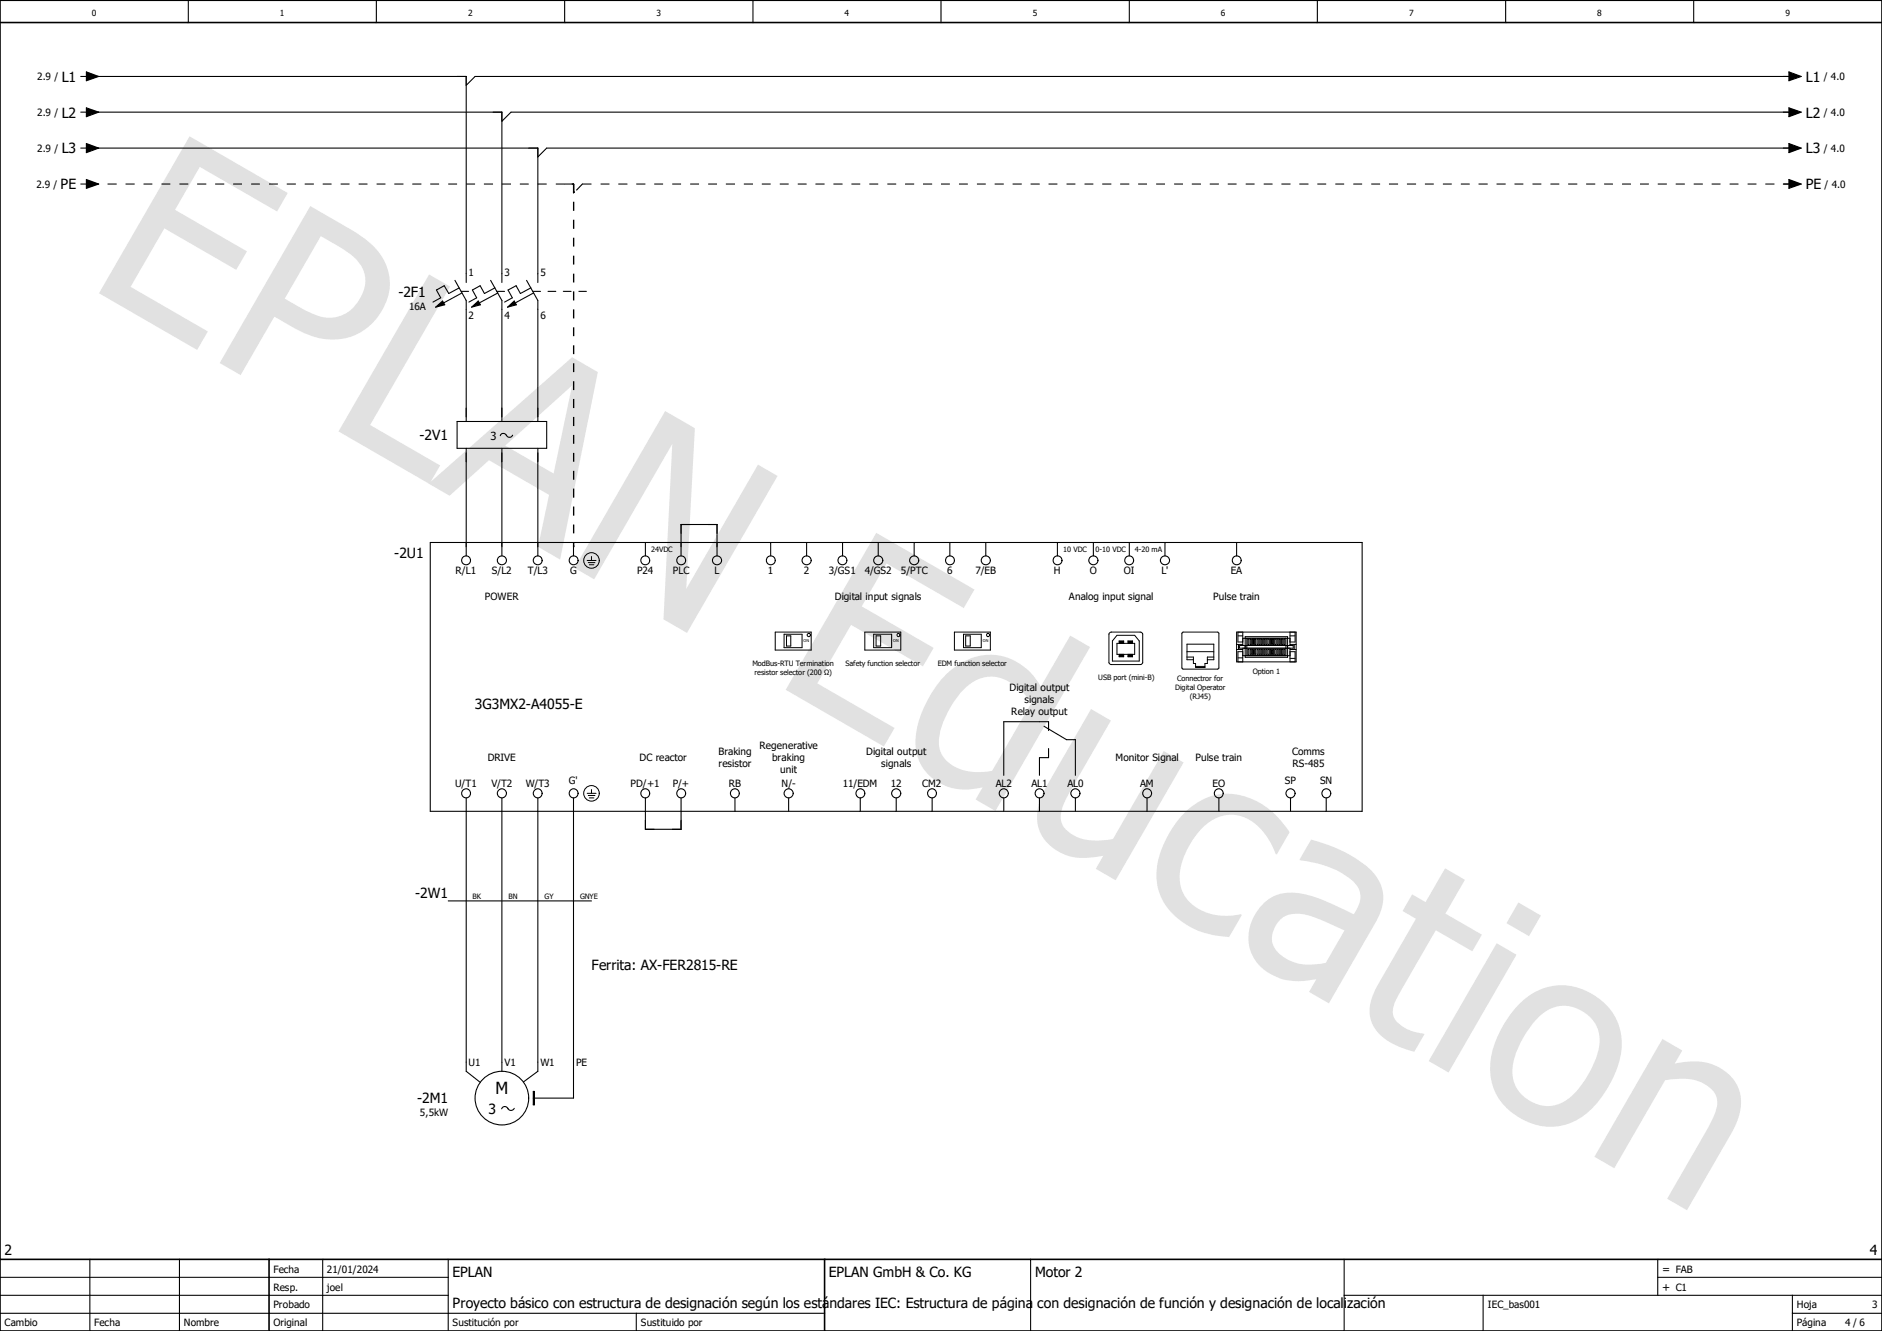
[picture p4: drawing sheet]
<svg xmlns="http://www.w3.org/2000/svg" width="297mm" height="210mm" viewBox="0 0 297 210" stroke-linecap="round" stroke-linejoin="round" font-family="sans-serif">
<path d="M210.1 -.1l-210.1 210.2M0 160.4l70.2 49.6M0 210v.1" fill="none" stroke="#fff" stroke-width=".16"/>
<g fill="none" stroke="#000" stroke-width=".17">
<path d="M29.7 0v3.6M59.4 0v3.6M89.1 0v3.6M118.8 0v3.6M148.5 0v3.6M178.2 0v3.6M207.9 0v3.6M237.6 0v3.6M267.3 0v3.6M14.2 198.7v11.3M28.3 198.7v11.3M50.9 198.7v11.3"/>
<path d="M70.7 198.7v11.3M162.6 198.7v11.3M212.1 198.7v11.3M261.6 198.7v5.7M0 207.2h130.1M0 204.4h70.7M0 201.5h70.7M100.4 207.2v2.8M212.1 204.4h84.9M234.1 204.4v5.6M261.6 201.5h35.4M282.9 207.2h14.1"/>
<path d="M282.9 204.4v5.6"/>
</g>
<path d="M0 3.6h297M0 0h297v210h-297zM0 198.7h297M42.5 198.7v11.3M130.1 198.7v11.3" fill="none" stroke="#000" stroke-width=".25"/>
<path d="M29.9 21.5l15.5 9-1.7 2.9-12.2-7.1-3.9 6.8 11.4 6.6-1.7 2.9-11.4-6.6-5.3 9.3 12.2 7-1.7 2.9-15.5-8.9zM49 32.5l6.2 3.6a12.1 12.1 0 0 1 5.8 5.9 8.4 8.4 0 0 1-2.2 8.9 9.4 9.4 0 0 1-11.2 1.4l-4.3-2.3-5.3 9.2-3.3-1.9zM50.6 37.3l-5.7 9.8 2.3 1.3a8.8 8.8 0 0 0 5.6 1.7 6.1 6.1 0 0 0 4.7-6.9 7.2 7.2 0 0 0-3.6-4.1zM67.7 43.3l3.3 1.9-12.6 21.9 11.1 6.3-1.7 3-14.4-8.3zM67.6 76.3l22.7-19.9 4 2.3-5.9 29.6-3.5-2 1.8-8.2-9.5-5.5-6.2 5.6zM79.7 70.3l7.7 4.4 2.9-13.9zM105 64.9l4.7 2.7-1.4 25.3 11.3-19.6 3.1 1.8-14.3 24.8-3.7-2.2 1.4-27.6-12.3 21.3-3.1-1.8zM138.3 84.1l15.5 8.9-1.7 2.9-12.2-7-3.9 6.8 11.3 6.5-1.6 2.9-11.4-6.5-5.3 9.2 12.2 7.1-1.7 2.9-15.5-9zM149.4 106.4a9.3 9.3 0 0 1 9.9-2.5 9.8 9.8 0 0 1 5 4.4l4.6-8 3.1 1.8-14.9 25.9-3.1-1.8 1.1-1.9a8.7 8.7 0 0 1-9.1-2.7 8.4 8.4 0 0 1-1-8 18.7 18.7 0 0 1 4.4-7.2zM152.1 108.8a14 14 0 0 0-3.9 8.4 4.8 4.8 0 0 0 4.1 4.4 10.4 10.4 0 0 0 4.3 0l6.2-10.7a9.3 9.3 0 0 0-5.7-4.1 5.9 5.9 0 0 0-5 2zM172.2 111.9l3.1 1.8-6.4 11.1a8.6 8.6 0 0 0-1.5 4.4 4 4 0 0 0 3 3 10.8 10.8 0 0 0 5.2 .2l8.1-13.9 3.1 1.8-10.7 18.6-3.2-1.8 1.2-2.1a9.5 9.5 0 0 1-7.1-.7 6.3 6.3 0 0 1-2.9-8l1.1-2.4zM186.7 128.5a9.4 9.4 0 0 1 12.7-1.5 14.8 14.8 0 0 1 4.1 4.3l-2 3.5-.2-.1a9.9 9.9 0 0 0-4.8-5.7 6.1 6.1 0 0 0-7.2 2.1 12 12 0 0 0-3.1 7.5 6.1 6.1 0 0 0 5.1 5.7 10.3 10.3 0 0 0 4.5 0l.2 .1-2 3.5a12.3 12.3 0 0 1-10.6-6 10 10 0 0 1 .4-9.1l1.6-2.7zM201.9 145.2a3.6 3.6 0 0 0-.3 5 7.5 7.5 0 0 0 7.1 1.8l.5-.1 3-5.1-2.4-1.1a10.6 10.6 0 0 0-6-1.5 3.1 3.1 0 0 0-1.9 1zM206.9 132.5a20.8 20.8 0 0 1 9.9 5.3 6 6 0 0 1 .6 7.3l-7.7 13.2-3.1-1.8 1.1-2a10 10 0 0 1-7.9-1.2 6.7 6.7 0 0 1-1.1-9.9 6.4 6.4 0 0 1 7-2.3 36.2 36.2 0 0 1 7.9 3.2 4.3 4.3 0 0 0 .9-3.8 7.3 7.3 0 0 0-3.8-3.3 22.3 22.3 0 0 0-5.6-1.5zM222.9 141.1l2.1 1.2 3.1-5.3 3.1 1.8-3.1 5.4 5.8 3.3-1.5 2.6-5.8-3.3-5.1 8.9a10.4 10.4 0 0 0-1.7 3.8 2.96 2.96 0 0 0 2 2.7 7.7 7.7 0 0 0 2.8 .9l.2 .1-1.6 2.8-1.2-.4a9.5 9.5 0 0 1-5.2-3.6 5.6 5.6 0 0 1-.1-5.2l.8-1.5 6-10.3-2.2-1.3zM236.2 148.8l3.1 1.8-10.7 18.6-3.1-1.8zM239.6 142.4l3.6 2.1-1.9 3.2-3.6-2zM239.5 158.6a9.2 9.2 0 0 1 13.2-.7 9.2 9.2 0 0 1 2.5 10.8 15.8 15.8 0 0 1-6.3 8 9 9 0 0 1-9.8-.8 9 9 0 0 1-3.4-10.6 18.1 18.1 0 0 1 3.8-6.7zM242.6 160.7a15.1 15.1 0 0 0-3.9 7.7 5.6 5.6 0 0 0 3.4 5.6 5.6 5.6 0 0 0 6.4-1.5 15.5 15.5 0 0 0 3.9-7.7 5.6 5.6 0 0 0-6.9-5.9 6.3 6.3 0 0 0-2.9 1.8zM262.4 163.9l3.1 1.9-1.2 2a9.5 9.5 0 0 1 7.8 1.1 6.2 6.2 0 0 1 2.2 7.5l-1.1 2.5-7 12.1-3.1-1.9 6.1-10.5a11.7 11.7 0 0 0 1.8-4.5 3.6 3.6 0 0 0-2.5-3.3 9.8 9.8 0 0 0-5.7-.3l-8 13.8-3.2-1.8z" fill="#e1e1e1"/>
<g fill="none" stroke="#000" stroke-width=".17">
<path d="M12.7 12.1h.9M12.7 17.7h.9M13.6 11.3l2 .8-2 .6zM13.6 17l2 .7-2 .7zM14.2 17.7h65v26.9M14.2 12.1h59.4v32.5M282.3 11.3l2 .8-2 .6zM282.3 17l2 .7-2 .7zM282.9 12.1h-207.9l-1.4 1.4M282.9 17.7h-202.3l-1.4 1.4M12.7 23.4h.9M12.7 29h.9"/>
<path d="M13.6 22.6l2 .8-2 .7zM13.6 28.3l2 .7-2 .7zM14.2 23.4h70.7v21.2M281.4 29h.9M282.3 22.6l2 .8-2 .7zM282.3 28.3l2 .7-2 .7zM282.9 23.4h-196.6l-1.4 1.4M68.7 48.5l1.1-1 .4 .6zM71.8 44.2l1.8 3.2v19.1M72.5 45.4l-1.7 .9-.7-1.2-1.2 .7 .7 1.2-1.3 .7M72.8 46h1.2M72.9 46.2l-2.9 1.6"/>
<path d="M74.4 48.5l1.1-1 .3 .6zM77.4 44.2l1.8 3.2v19.1M78.1 45.4l-1.6 .9-.7-1.2-1.3 .7 .7 1.2-1.2 .7M78.4 46h1.2M78.6 46.2l-3 1.6M80.1 48.5l1.1-1 .3 .6zM83.1 44.2l1.8 3.2v19.1M83.8 45.4l-1.7 .9-.7-1.2-1.2 .7 .7 1.2-1.3 .7M84.1 46h1.2M84.2 46.2l-2.9 1.6M86.5 46h1.2M88.9 46h1.2"/>
<path d="M91.4 46h1.1M72.1 66.5h14.2v4.2h-14.2zM73.6 70.7v17M79 68.7v-.1a.51 .51 0 0 1 .5-.2 .51 .51 0 0 1 .4 .3M79.2 70.7v17M79.9 68.7a.52 .52 0 0 0 .5 .3 .52 .52 0 0 0 .5-.3M84.9 70.7v17M67.9 85.6h147.1v42.4h-147.1zM90.5 85.6v2.1M101.9 85.6v2.1M107.5 87.7v-4.9h5.7v4.9M121.6 85.6v2.1"/>
<path d="M127.3 85.6v2.1M133 85.6v2.1M138.6 85.6v2.1M144.3 85.6v2.1M149.9 85.6v2.1M155.6 85.6v2.1M166.9 85.6v2.1M172.6 85.6v2.1M178.2 85.6v2.1M183.9 85.6v2.1M195.2 85.6v2.1M164.8 114.6l3.5 2.1h1.4v5.6"/>
<path d="M165.5 118.1v1.4h-1.5v2.8M165.5 115.3v-1.4h-7.1v8.4M73.6 125.9v43.1l2.2 1.8M79.2 125.9v43.1M84.9 125.9v43.1l-2.3 1.7M90.5 125.9v47.4h-6.3M101.9 125.9v5h5.6v-5M116 125.9v2.1M124.5 125.9v2.1M135.8 125.9v2.1M141.4 125.9v2.1M147.1 125.9v2.1"/>
<path d="M158.4 125.9v2.1M164 125.9v2.1M169.7 125.9v2.1M181 125.9v2.1M192.4 125.9v2.1M203.7 125.9v2.1M209.3 125.9v2.1M70.7 142.2h22.6M79.2 175a.54 .54 0 0 1 .5-.4 .54 .54 0 0 1 .5 .4M80.1 174.9a.56 .56 0 0 0 .5 .3 .56 .56 0 0 0 .6-.3M84.2 172.2h.1v2.1h-.1zM84.2 172.2v2.1"/>
<circle cx="73.6" cy="88.4" r=".7"/>
<circle cx="79.2" cy="88.4" r=".71"/>
<circle cx="84.9" cy="88.4" r=".7"/>
<circle cx="90.5" cy="88.4" r=".71"/>
<circle cx="101.8" cy="88.4" r=".7"/>
<circle cx="107.5" cy="88.4" r=".71"/>
<circle cx="113.2" cy="88.4" r=".71"/>
<circle cx="121.6" cy="88.4" r=".71"/>
<circle cx="127.3" cy="88.4" r=".71"/>
<circle cx="132.9" cy="88.4" r=".7"/>
<circle cx="138.6" cy="88.4" r=".71"/>
<circle cx="144.3" cy="88.4" r=".71"/>
<circle cx="149.9" cy="88.4" r=".71"/>
<circle cx="155.6" cy="88.4" r=".71"/>
<circle cx="166.9" cy="88.4" r=".71"/>
<circle cx="172.6" cy="88.4" r=".71"/>
<circle cx="178.2" cy="88.4" r=".7"/>
<circle cx="183.9" cy="88.4" r=".71"/>
<circle cx="195.2" cy="88.4" r=".71"/>
<circle cx="73.5" cy="125.2" r=".71"/>
<circle cx="79.2" cy="125.2" r=".72"/>
<circle cx="84.9" cy="125.2" r=".7"/>
<circle cx="90.5" cy="125.2" r=".71"/>
<circle cx="101.8" cy="125.2" r=".71"/>
<circle cx="107.5" cy="125.2" r=".71"/>
<circle cx="116" cy="125.2" r=".71"/>
<circle cx="124.5" cy="125.2" r=".72"/>
<circle cx="135.8" cy="125.2" r=".71"/>
<circle cx="141.4" cy="125.2" r=".72"/>
<circle cx="147.1" cy="125.2" r=".71"/>
<circle cx="158.4" cy="125.2" r=".72"/>
<circle cx="164.1" cy="125.2" r=".71"/>
<circle cx="169.7" cy="125.2" r=".72"/>
<circle cx="181" cy="125.2" r=".71"/>
<circle cx="192.3" cy="125.2" r=".71"/>
<circle cx="203.7" cy="125.2" r=".72"/>
<circle cx="209.3" cy="125.2" r=".71"/>
<circle cx="79.2" cy="173.3" r="4.2"/>
</g>
<g fill="#000">
<path d="M13.6 11.3l2 .8-2 .6zM13.6 17l2 .7-2 .7zM282.3 11.3l2 .8-2 .6zM282.3 17l2 .7-2 .7zM13.6 22.6l2 .8-2 .7zM13.6 28.3l2 .7-2 .7zM89.1 29h1.5l-1.5 .1-.1-.1zM90.3 29h.3l-.3 .1zM90.5 29h.1v1.4l-.1 .1-.1-.1v-1.4zM90.4 30.2h.2v.2l-.1 .1zM90.6 30.2l.2 .1-.3 .2zM91.9 29h.1v.1l-1 1-.1-.1z"/>
<path d="M282.3 22.6l2 .8-2 .7zM282.3 28.3l2 .7-2 .7zM282.6 29h.4l-.4 .1zM68.7 48.5l1.1-1 .4 .6zM74.4 48.5l1.1-1 .3 .6zM80.1 48.5l1.1-1 .3 .6zM90.4 86h.2v.3l-.1 .1zM176.6 101.1h.7v.4h-.7zM176.6 103.3h.7v.3h-.7zM178 101.1h.7v.4h-.7zM178 103.3h.7v.3h-.7z"/>
<path d="M14.1 29l1.5 .1v-.1zM17 29v.1h1.4v-.1zM19.8 29v.1h1.5v-.1zM22.6 29v.1h1.4v-.1zM25.5 29v.1h1.4v-.1zM28.3 29v.1h1.4v-.1zM31.1 29v.1h1.5v-.1zM34 29v.1h1.4v-.1zM36.8 29v.1h1.4v-.1zM39.6 29v.1h1.4v-.1zM42.5 29v.1h1.4v-.1zM45.3 29v.1h1.4v-.1zM48.1 29v.1h1.4v-.1zM50.9 29v.1h1.4v-.1zM53.8 29v.1h1.4v-.1zM56.6 29v.1h1.4v-.1zM59.4 29v.1h1.4v-.1zM62.2 29v.1h1.5v-.1zM65.1 29v.1h1.4v-.1zM67.9 29v.1h1.4v-.1zM70.7 29v.1h1.4v-.1zM73.6 29v.1h1.4v-.1zM76.4 29v.1h1.4v-.1zM79.2 29v.1h1.4v-.1zM82 29v.1h1.4v-.1zM84.9 29v.1h1.4v-.1zM87.7 29v.1h1.4v-.1z"/>
<path d="M90.4 29v1.4h.2v-1.4h-.1zM90.4 31.8v1.5h.2v-1.5zM90.4 34.7v1.4h.2v-1.4zM90.4 37.5v1.4h.2v-1.4zM90.4 40.3v1.4h.2v-1.4zM90.4 43.2v1.4h.2v-1.4zM90.4 46v1.4h.2v-1.4zM90.4 48.8v1.4h.2v-1.4zM90.4 51.6v1.4h.2v-1.4zM90.4 54.5v1.4h.2v-1.4zM90.4 57.3v1.4h.2v-1.4zM90.4 60.2v1.4h.2v-1.4zM90.4 62.9v1.5h.2v-1.5zM90.4 65.8v1.4h.2v-1.4zM90.4 68.6v1.4h.2v-1.4zM90.4 71.5v1.4h.2v-1.4zM90.4 74.3v1.4h.2v-1.4zM90.4 77.1v1.4h.2v-1.4zM90.4 79.9v1.5h.2v-1.5zM90.4 82.8v1.4h.2v-1.4zM90.4 85.6l.1 .8 .1-.1v-.7z"/>
<path d="M91.9 29v.1h1.4v-.1zM94.8 29v.1h1.4v-.1zM97.6 29v.1h1.4v-.1zM100.4 29v.1h1.5v-.1zM103.3 29v.1h1.3v-.1zM106.1 29v.1h1.4v-.1zM108.9 29v.1h1.4v-.1zM111.8 29v.1h1.4v-.1z"/>
<path d="M114.6 29v.1h1.4v-.1zM117.4 29v.1h1.4v-.1zM120.2 29v.1h1.4v-.1zM123.1 29v.1h1.4v-.1zM125.9 29v.1h1.4v-.1zM128.7 29v.1h1.4v-.1zM131.5 29v.1h1.5v-.1zM134.4 29v.1h1.4v-.1z"/>
<path d="M137.2 29v.1h1.4v-.1zM140 29v.1h1.4v-.1zM142.8 29v.1h1.5v-.1zM145.7 29v.1h1.4v-.1zM148.5 29v.1h1.4v-.1zM151.3 29v.1h1.4v-.1zM154.2 29v.1h1.4v-.1zM157 29v.1h1.4v-.1z"/>
<path d="M159.8 29v.1h1.4v-.1zM162.6 29v.1h1.5v-.1zM165.5 29v.1h1.4v-.1zM168.3 29v.1h1.4v-.1zM171.2 29v.1h1.4v-.1zM173.9 29v.1h1.5v-.1zM176.8 29v.1h1.4v-.1zM179.6 29v.1h1.4v-.1z"/>
<path d="M182.5 29v.1h1.4v-.1zM185.3 29v.1h1.4v-.1zM188.1 29v.1h1.4v-.1zM190.9 29v.1h1.5v-.1zM193.8 29v.1h1.4v-.1zM196.6 29v.1h1.4v-.1zM199.4 29v.1h1.4v-.1zM202.2 29v.1h1.5v-.1z"/>
<path d="M205.1 29v.1h1.4v-.1zM207.9 29v.1h1.4v-.1zM210.7 29v.1h1.4v-.1zM213.6 29v.1h1.4v-.1zM216.4 29v.1h1.4v-.1zM219.2 29v.1h1.4v-.1zM222 29v.1h1.5v-.1zM224.9 29v.1h1.4v-.1z"/>
<path d="M227.7 29v.1h1.4v-.1zM230.5 29v.1h1.4v-.1zM233.3 29v.1h1.5v-.1zM236.2 29v.1h1.4v-.1zM239 29v.1h1.4v-.1zM241.9 29v.1h1.3v-.1zM244.7 29v.1h1.4v-.1zM247.5 29v.1h1.4v-.1z"/>
<path d="M250.3 29v.1h1.5v-.1zM253.2 29v.1h1.4v-.1zM256 29v.1h1.4v-.1zM258.8 29v.1h1.4v-.1zM261.6 29v.1h1.5v-.1zM264.5 29v.1h1.4v-.1zM267.3 29v.1h1.4v-.1zM270.1 29v.1h1.4v-.1zM273 29v.1h1.4v-.1zM275.8 29v.1h1.4v-.1zM278.6 29v.1h1.4v-.1zM281.4 29v.1h1.5l.1-.1h-.1z"/>
</g>
<g fill="none" stroke="#000" stroke-width=".16">
<path d="M92.7 88.4h1.4M92.8 88.8h1.1M93 89.1h.7M93.3 87.8v.6M122.3 99.7h5.7v2.9h-5.7zM136.5 99.7h5.7v2.9h-5.7zM150.6 99.7h5.7v2.9h-5.7zM175.1 99.9l.3-.2 4.8 .1 .1 .3v4.6l-.3 .2-4.8-.1-.2-.3zM186.7 99.7h5.5l.2 .2v5.5l-.2 .2h-5.5l-.2-.2v-5.5zM195.2 99.7h9.4v4.7h-9.4zM195.4 99.7v1.6h.7M196.1 99.7v2.2"/>
<path d="M203.6 99.7v2.2M204.4 99.7v1.6h-.8M123.7 100.1h2.9v2.1h-2.9zM124.1 100.3h.7v1.6h-.7zM137.9 100.1h2.8v2.1h-2.8zM138.3 100.3h.7v1.6h-.7zM141.6 100l.2-.1 .2 .2a.26 .26 0 0 1-.2 .4l-.2-.1zM152.1 100.1h2.8v2.1h-2.8zM152.4 100.3h.7v1.6h-.7zM155.8 100l.1-.1 .2 .2a.26 .26 0 0 1-.2 .4l-.1-.1zM176.3 101.5h2.8v1.8h-2.8zM176.3 100.2h2.8l.7 .9v3.2h-4.2v-3.2z"/>
<path d="M176.6 101.5v-.4h.7v.4M176.6 103.3v.3h.7v-.3M178 101.5v-.4h.7v.4M178 103.3v.3h.7v-.3M187.3 103.7h1v1h.4v.6h1.5v-.6h.3v-1h1.1M187.3 102.8h4.3M188.3 104.1h-1v-2.5h4.3v2.5h-1.1M188.7 105.2h1.5M195.2 101.7h.9M195.2 102.5h.9M195.4 100.3h.7M195.4 103.8h.7"/>
<path d="M195.5 101.7v.8M195.6 101.9h8.5v.4h-8.5zM196.1 102.8h-.7v1.6M196.1 102.3v2.1M196.1 100.7h7.5M196.1 103.5h7.5M196.5 100.5h6.7v3.2h-6.7zM196.8 100.7v2.8M196.9 100.9h.2v.8h-.2zM196.9 102.5h.2v.8h-.2zM197.3 100.9h.2v.8h-.2zM197.3 102.5h.2v.8h-.2z"/>
<path d="M197.7 100.9h.1v.8h-.1zM197.7 102.5h.1v.8h-.1zM198 100.9h.2v.8h-.2zM198 102.5h.2v.8h-.2zM198.4 100.9h.1v.8h-.1zM198.4 102.5h.1v.8h-.1zM198.7 100.9h.2v.8h-.2zM198.7 102.5h.2v.8h-.2zM199.1 100.9h.1v.8h-.1zM199.1 102.5h.1v.8h-.1zM199.4 100.9h.2v.8h-.2zM199.4 102.5h.2v.8h-.2z"/>
<path d="M199.8 100.9h.1v.8h-.1zM199.8 102.5h.1v.8h-.1zM200.1 100.9h.2v.8h-.2zM200.1 102.5h.2v.8h-.2zM200.5 100.9h.2v.8h-.2zM200.5 102.5h.2v.8h-.2zM200.8 100.9h.2v.8h-.2zM200.8 102.5h.2v.8h-.2zM201.2 100.9h.2v.8h-.2zM201.2 102.5h.2v.8h-.2zM201.5 100.9h.2v.8h-.2zM201.5 102.5h.2v.8h-.2z"/>
<path d="M201.9 100.9h.2v.8h-.2zM201.9 102.5h.2v.8h-.2zM202.2 100.9h.2v.8h-.2zM202.2 102.5h.2v.8h-.2zM202.6 100.9h.2v.8h-.2zM202.6 102.5h.2v.8h-.2zM202.9 100.7v2.8M203.6 102.8h.8v1.6M203.6 102.3v2.1M203.6 101.7h1M203.6 102.5h1M203.6 100.3h.8"/>
<path d="M203.6 103.9h.8M204.3 101.7v.8M92.7 125.2h1.4M92.8 125.5h1.1M93 125.9h.7M93.3 124.6v.6"/>
<circle cx="93.3" cy="88.4" r="1.23"/>
<circle cx="127.6" cy="100.2" r=".25"/>
<circle cx="93.3" cy="125.2" r="1.23"/>
</g>
<text font-size="2.6" x="78.2" y="172.7">M</text>
<g font-size="2.2">
<text x="9.7" y="12.9">L1</text>
<text x="285" y="12.9">L1</text>
<text x="9.7" y="18.5">L2</text>
<text x="285" y="18.5">L2</text>
<text x="9.6" y="29.8">PE</text>
<text x="9.7" y="24.2">L3</text>
<text x="285" y="24.2">L3</text>
<text x="285" y="29.8">PE</text>
<text x="62.9" y="46.8">-2F1</text>
<text x="66.2" y="69.5">-2V1</text>
<text x="62.2" y="88.1">-2U1</text>
<text x="74.9" y="111.8">3G3MX2-A4055-E</text>
<text x="65.5" y="141.6">-2W1</text>
<text x="93.3" y="153">Ferrita: AX-FER2815-RE</text>
<text x="65.8" y="174.1">-2M1</text>
<text x="77.1" y="175.9">3</text>
<text x=".7" y="198">2</text>
<text x="295.1" y="198">4</text>
<text x="71.4" y="201.5">EPLAN</text>
<text x="130.8" y="201.5">EPLAN GmbH &amp; Co. KG</text>
<text x="163.4" y="201.5">Motor 2</text>
<text x="71.4" y="206.5">Proyecto básico con estructura de designación según los estándares IEC: Estructura de página con designación de función y designación de localización</text>
</g>
<g font-size="1.8">
<text x="77.4" y="69.5">3</text>
<text x="262.3" y="203.7">+ C1</text>
<text x="262.3" y="200.8">= FAB</text>
</g>
<g font-size="1.6">
<text x="5.9" y="12.6">2.9 /</text>
<text x="287.8" y="12.6">/ 4.0</text>
<text x="5.9" y="18.3">2.9 /</text>
<text x="5.9" y="23.9">2.9 /</text>
<text x="287.8" y="18.3">/ 4.0</text>
<text x="287.8" y="23.9">/ 4.0</text>
<text x="5.8" y="29.6">2.9 /</text>
<text x="288" y="29.6">/ 4.0</text>
<text x="74" y="43.5">1</text>
<text x="79.6" y="43.5">3</text>
<text x="85.3" y="43.5">5</text>
<text x="64.6" y="48.9">16A</text>
<text x="74" y="50.3">2</text>
<text x="79.6" y="50.3">4</text>
<text x="85.3" y="50.3">6</text>
<text x="71.9" y="90.6">R/L1</text>
<text x="76.5" y="94.7">POWER</text>
<text x="77.6" y="90.6">S/L2</text>
<text x="83.3" y="90.6">T/L3</text>
<text x="90" y="90.6">G</text>
<text x="100.5" y="90.6">P24</text>
<text x="106.2" y="90.6">PLC</text>
<text x="112.8" y="90.6">L</text>
<text x="121.2" y="90.6">1</text>
<text x="126.9" y="90.6">2</text>
<text x="130.8" y="90.6">3/GS1</text>
<text x="131.7" y="94.7">Digital input signals</text>
<text x="136.5" y="90.6">4/GS2</text>
<text x="142.2" y="90.6">5/PTC</text>
<text x="149.5" y="90.6">6</text>
<text x="153.9" y="90.6">7/EB</text>
<text x="166.3" y="90.6">H</text>
<text x="168.7" y="94.7">Analog input signal</text>
<text x="172" y="90.6">O</text>
<text x="177.3" y="90.6">OI</text>
<text x="183.3" y="90.6">L'</text>
<text x="191.5" y="94.7">Pulse train</text>
<text x="194.2" y="90.6">EA</text>
<text x="159.3" y="109">Digital output</text>
<text x="159.6" y="112.8">Relay output</text>
<text x="161.7" y="110.9">signals</text>
<text x="113.4" y="119.2">Braking</text>
<text x="119.8" y="118.2">Regenerative</text>
<text x="136.7" y="119.2">Digital output</text>
<text x="203.9" y="119.2">Comms</text>
<text x="71.8" y="124.1">U/T1</text>
<text x="77" y="120.1">DRIVE</text>
<text x="77.6" y="124.1">V/T2</text>
<text x="83" y="124.1">W/T3</text>
<text x="89.8" y="123.7">G'</text>
<text x="99.5" y="124.1">PD/+1</text>
<text x="100.9" y="120.1">DC reactor</text>
<text x="106.2" y="124.1">P/+</text>
<text x="113.4" y="121.1">resistor</text>
<text x="115" y="124.1">RB</text>
<text x="121.8" y="120.1">braking</text>
<text x="123.1" y="122">unit</text>
<text x="123.4" y="124.1">N/-</text>
<text x="133" y="124.1">11/EDM</text>
<text x="139.1" y="121.1">signals</text>
<text x="140.6" y="124.1">12</text>
<text x="145.5" y="124.1">CM2</text>
<text x="157.1" y="124.1">AL2</text>
<text x="162.8" y="124.1">AL1</text>
<text x="168.4" y="124.1">AL0</text>
<text x="176" y="120.1">Monitor Signal</text>
<text x="179.9" y="124.1">AM</text>
<text x="188.7" y="120.1">Pulse train</text>
<text x="191.3" y="124.1">EO</text>
<text x="202.8" y="123.7">SP</text>
<text x="204" y="121.1">RS-485</text>
<text x="208.3" y="123.7">SN</text>
<text x="74" y="168.2">U1</text>
<text x="79.6" y="168.2">V1</text>
<text x="85.3" y="168.2">W1</text>
<text x="90.9" y="168.2">PE</text>
<text x="66.3" y="176.1">5,5kW</text>
<text x="43.1" y="203.7">Resp.</text>
<text x="43.1" y="200.8">Fecha</text>
<text x="51.6" y="203.7">joel</text>
<text x="51.6" y="200.8">21/01/2024</text>
<text x=".7" y="209.3">Cambio</text>
<text x="14.9" y="209.3">Fecha</text>
<text x="29" y="209.3">Nombre</text>
<text x="43.1" y="209.3">Original</text>
<text x="43.1" y="206.5">Probado</text>
<text x="71.4" y="209.3">Sustitución por</text>
<text x="101.1" y="209.3">Sustituido por</text>
<text x="234.8" y="206.5">IEC_bas001</text>
<text x="283.5" y="206.5">Hoja</text>
<text x="283.5" y="209.3">Página</text>
<text x="291.2" y="209.3">4 / 6</text>
<text x="295.4" y="206.5">3</text>
</g>
<g font-size="1.3">
<text x="14.5" y="2.5">0</text>
<text x="44.2" y="2.5">1</text>
<text x="73.9" y="2.5">2</text>
<text x="103.6" y="2.5">3</text>
<text x="133.3" y="2.5">4</text>
<text x="163" y="2.5">5</text>
<text x="192.7" y="2.5">6</text>
<text x="222.4" y="2.5">7</text>
<text x="252.1" y="2.5">8</text>
<text x="281.8" y="2.5">9</text>
</g>
<g font-size="1.2">
<text x="102.7" y="87">24VDC</text>
<text x="167.8" y="87">10 VDC</text>
<text x="172.9" y="87">0-10 VDC</text>
<text x="179.1" y="87">4-20 mA</text>
<text x="118.7" y="105.1">ModBus-RTU Termination</text>
<text x="119.1" y="106.5">resistor selector (200 Ω)</text>
<text x="133.4" y="105.1">Safety function selector</text>
<text x="148" y="105.1">EDM function selector</text>
<text x="173.3" y="107.2">USB port (mini-B)</text>
<text x="185.8" y="107.5">Connectror for</text>
<text x="197.7" y="106.3">Option 1</text>
<text x="185.5" y="108.8">Digital Operator</text>
<text x="187.8" y="110.2">(RJ45)</text>
<text x="74.6" y="141.8">BK</text>
<text x="80.3" y="141.8">BN</text>
<text x="85.9" y="141.8">GY</text>
<text x="91.6" y="141.8">GNYE</text>
</g>
<g font-size=".6">
<text x="126.8" y="101.3">ON</text>
<text x="141" y="101.3">ON</text>
<text x="155.1" y="101.3">ON</text>
</g>
</svg>
